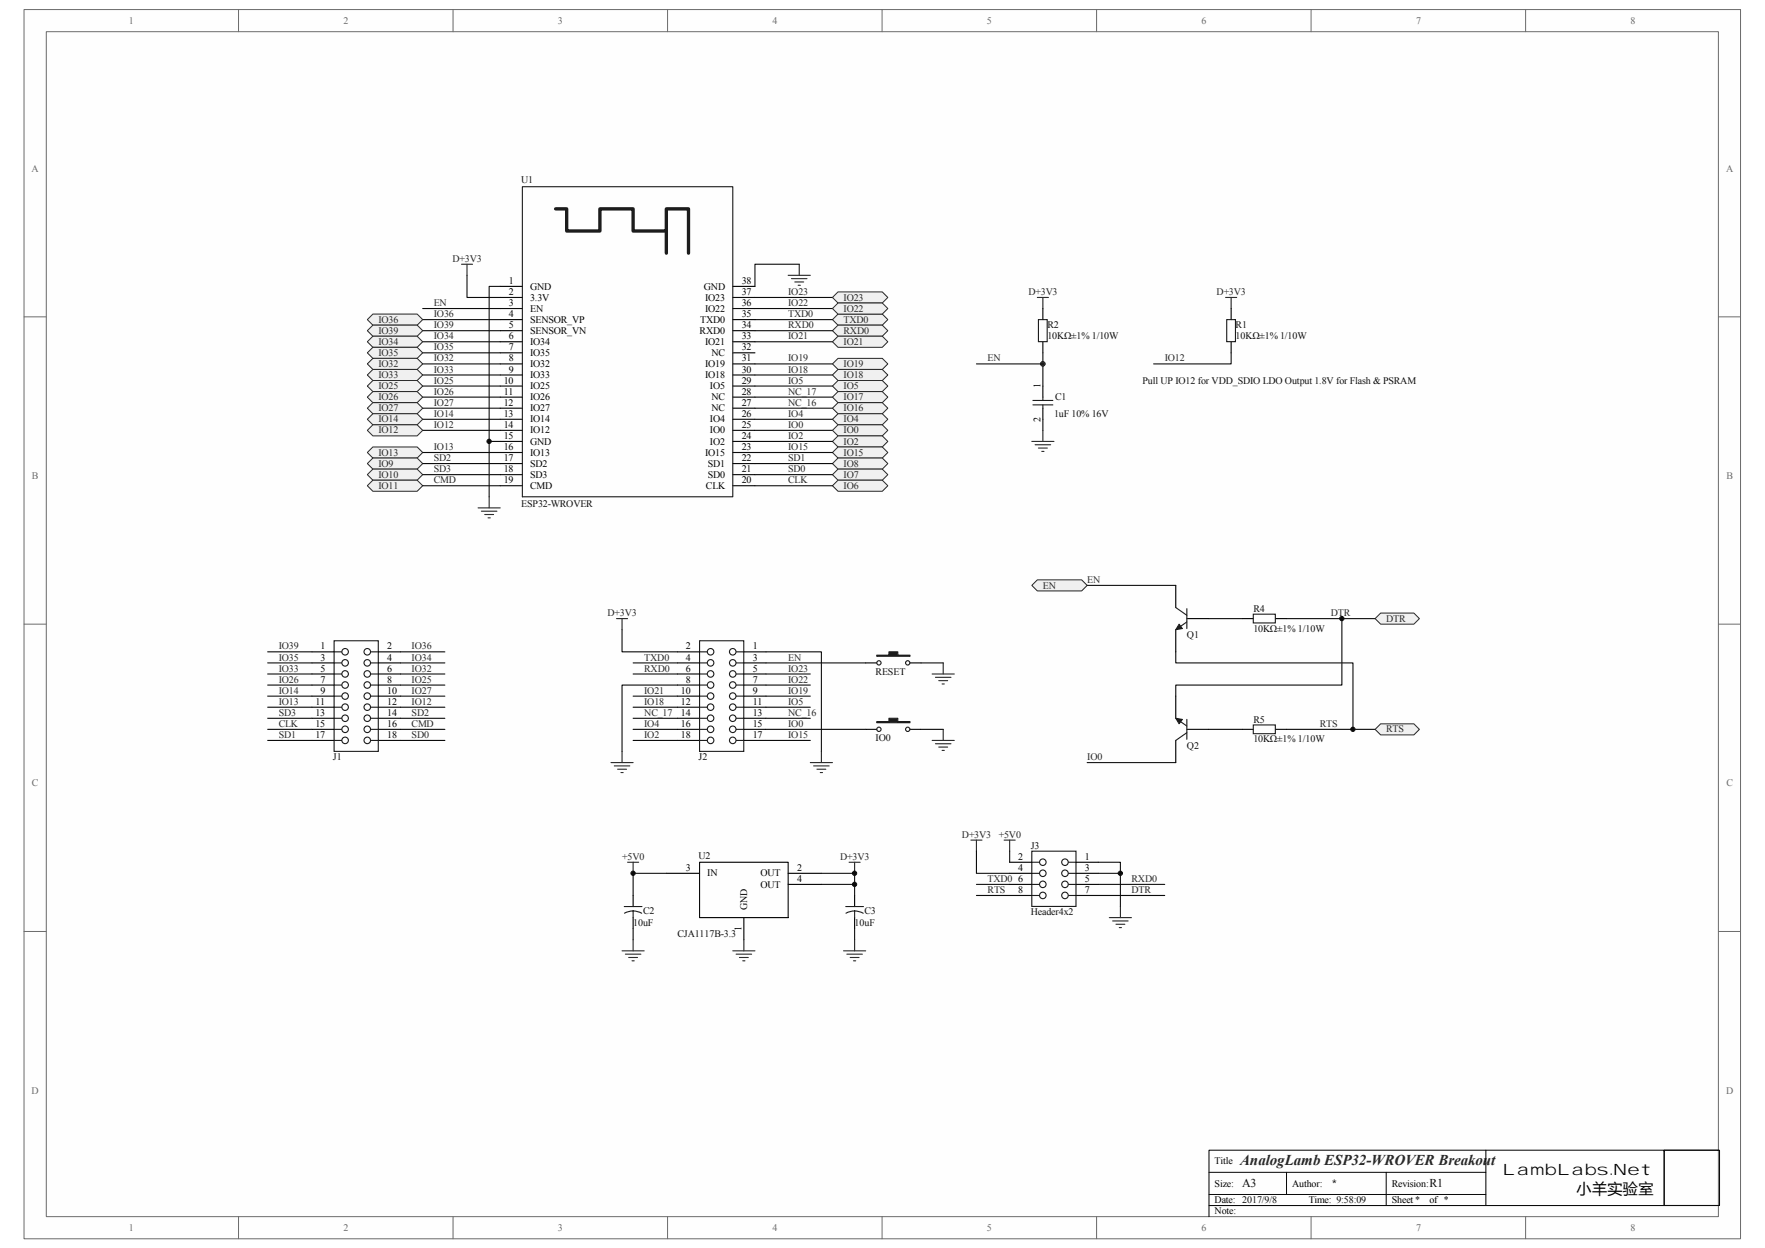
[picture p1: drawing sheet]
<svg xmlns="http://www.w3.org/2000/svg" width="297mm" height="210mm" viewBox="0 0 297 210" stroke-linecap="round" stroke-linejoin="round" font-family="sans-serif">
<path d="M4.1 1.6h288.8v206.8h-288.8z" fill="#fefefe"/>
<path d="M4 1.6h288.9v206.8h-288.9z" fill="none" stroke="#6a6a6a" stroke-width=".17"/>
<path d="M7.8 5.4h281.4v199.3h-281.4z" fill="#fefefe"/>
<g fill="none" stroke="#6a6a6a" stroke-width=".17">
<path d="M7.8 5.3h281.4v199.4h-281.4zM40.1 1.6v3.7M76.2 1.6v3.7M112.3 1.6v3.7M148.4 1.6v3.7M184.5 1.6v3.7M220.6 1.6v3.7M256.7 1.6v3.7M4 53.3h3.8M289.2 53.3h3.7M4 105h3.8M289.2 105h3.7"/>
<path d="M4 156.7h3.8M289.2 156.7h3.7M40.1 204.7v3.7M76.2 204.7v3.7M112.3 204.7v3.7M148.4 204.7v3.7M184.5 204.7v3.7M220.6 204.7v3.7M256.7 204.7v3.7"/>
</g>
<circle cx="175.5" cy="61.2" r=".36" fill="#0e0e0e" stroke="#0e0e0e" stroke-width=".17"/>
<path d="M203.4 197.3h46.6M216.5 197.3v3.7M233.3 197.3v5.6M250 193.5v9.4M280 193.7v-.2h-76.6v11.2M280 193.5h9.3v9.3h-9.3zM289.2 193.5h-9.2v9.4M203.4 202.9h85.8M203.4 201h46.6" fill="none" stroke="#000" stroke-width=".17"/>
<path d="M132.6 46.3h3.8M133.2 46.9h2.6M133.7 47.4h1.5M134.3 48h.4M134.5 44.5v1.8M80.4 85.5h3.8M81 86h2.6M81.6 86.6h1.5M82.1 87.1h.4M82.3 83.6v1.9" fill="none" stroke="#262626" stroke-width=".19"/>
<g fill="#f0f0f0" stroke="#262626" stroke-width=".17">
<path d="M140.1 53.8l.9-1h7.5l.9 1-.9 .9h-7.5z" fill-rule="evenodd"/>
<path d="M140.1 55.6l.9-.9h7.5l.9 .9-.9 1h-7.5z" fill-rule="evenodd"/>
</g>
<g fill="none" stroke="#0e0e0e" stroke-width=".19">
<path d="M71.1 57.5h13.1M71.1 59.4h13.1M71.1 55.6h13.1M71.1 53.8h13.1M71.1 51.9h13.1M78.6 46.3v3.8h5.6M84.2 48.2h-1.9v35.4M127 57.5h13.1M127 55.6h13.1M127 53.8h13.1M127 51.9h13.1M127 50.1h13.1"/>
<path d="M71.1 72.4h13.1M71.1 70.6h13.1M71.1 68.7h13.1M71.1 66.8h13.1M71.1 65h13.1M71.1 63.1h13.1M71.1 61.2h13.1M127 72.4h13.1M127 70.6h13.1M127 68.7h13.1M127 66.8h13.1M127 65h13.1"/>
<path d="M127 63.1h13.1M127 61.2h13.1"/>
</g>
<path d="M77.7 44.5h1.8M78.6 44.5v1.8" fill="none" stroke="#262626" stroke-width=".19"/>
<g fill="#f0f0f0" stroke="#262626" stroke-width=".17">
<path d="M140.1 50.1l.9-1h7.5l.9 1-.9 .9h-7.5z" fill-rule="evenodd"/>
<path d="M140.1 51.9l.9-.9h7.5l.9 .9-.9 .9h-7.5z" fill-rule="evenodd"/>
<path d="M141 56.6h7.5l.9 .9-.9 .9h-7.5l-.9-.9z" fill-rule="evenodd"/>
<path d="M140.1 61.2l.9-.9h7.5l.9 .9-.9 1h-7.5z" fill-rule="evenodd"/>
<path d="M141 62.2h7.5l.9 .9-.9 .9h-7.5l-.9-.9z" fill-rule="evenodd"/>
<path d="M140.1 65l.9-1h7.5l.9 1-.9 .9h-7.5z" fill-rule="evenodd"/>
<path d="M140.1 66.8l.9-.9h7.5l.9 .9-.9 1h-7.5z" fill-rule="evenodd"/>
<path d="M140.1 68.7l.9-.9h7.5l.9 .9-.9 .9h-7.5z" fill-rule="evenodd"/>
<path d="M140.1 70.6l.9-1h7.5l.9 1-.9 .9h-7.5z" fill-rule="evenodd"/>
<path d="M140.1 72.4l.9-.9h7.5l.9 .9-.9 .9h-7.5z" fill-rule="evenodd"/>
<path d="M140.1 74.3l.9-1h7.5l.9 1-.9 .9h-7.5z" fill-rule="evenodd"/>
<path d="M140.1 76.1l.9-.9h7.5l.9 .9-.9 1h-7.5z" fill-rule="evenodd"/>
<path d="M140.1 78l.9-.9h7.5l.9 .9-.9 .9h-7.5z" fill-rule="evenodd"/>
<path d="M140.1 79.9l.9-1h7.5l.9 1-.9 .9h-7.5z" fill-rule="evenodd"/>
<path d="M141 80.8h7.5l.9 .9-.9 1h-7.5l-.9-1z" fill-rule="evenodd"/>
<path d="M62.7 52.8h7.5l.9 1-.9 .9h-7.5l-.9-.9z" fill-rule="evenodd"/>
<path d="M61.8 55.6l.9-.9h7.5l.9 .9-.9 1h-7.5z" fill-rule="evenodd"/>
<path d="M62.7 56.6h7.5l.9 .9-.9 .9h-7.5l-.9-.9z" fill-rule="evenodd"/>
<path d="M61.8 59.4l.9-1h7.5l.9 1-.9 .9h-7.5z" fill-rule="evenodd"/>
<path d="M61.8 61.2l.9-.9h7.5l.9 .9-.9 1h-7.5z" fill-rule="evenodd"/>
<path d="M62.7 62.2h7.5l.9 .9-.9 .9h-7.5l-.9-.9z" fill-rule="evenodd"/>
<path d="M61.8 65l.9-1h7.5l.9 1-.9 .9h-7.5z" fill-rule="evenodd"/>
<path d="M61.8 66.8l.9-.9h7.5l.9 .9-.9 1h-7.5z" fill-rule="evenodd"/>
<path d="M61.8 68.7l.9-.9h7.5l.9 .9-.9 .9h-7.5z" fill-rule="evenodd"/>
<path d="M61.8 70.6l.9-1h7.5l.9 1-.9 .9h-7.5z" fill-rule="evenodd"/>
<path d="M62.7 71.5h7.5l.9 .9-.9 .9h-7.5l-.9-.9z" fill-rule="evenodd"/>
<path d="M61.8 76.1l.9-.9h7.5l.9 .9-.9 1h-7.5z" fill-rule="evenodd"/>
<path d="M61.8 78l.9-.9h7.5l.9 .9-.9 .9h-7.5z" fill-rule="evenodd"/>
<path d="M61.8 79.9l.9-1h7.5l.9 1-.9 .9h-7.5z" fill-rule="evenodd"/>
<path d="M62.7 80.8h7.5l.9 .9-.9 1h-7.5l-.9-1z" fill-rule="evenodd"/>
</g>
<path d="M56.2 107.8h7.5v18.6h-7.5zM62.4 111.5h1.3" fill="none" stroke="#1c1c1c" stroke-width=".19"/>
<circle cx="61.8" cy="111.5" r=".55" fill="#fefefe" stroke="#1c1c1c" stroke-width=".19"/>
<path d="M56.2 113.4h1.3" fill="none" stroke="#1c1c1c" stroke-width=".19"/>
<circle cx="58.1" cy="113.4" r=".55" fill="#fefefe" stroke="#1c1c1c" stroke-width=".19"/>
<path d="M62.4 113.4h1.3" fill="none" stroke="#1c1c1c" stroke-width=".19"/>
<circle cx="61.8" cy="113.4" r=".55" fill="#fefefe" stroke="#1c1c1c" stroke-width=".19"/>
<path d="M56.2 111.5h1.3" fill="none" stroke="#1c1c1c" stroke-width=".19"/>
<circle cx="58.1" cy="111.5" r=".55" fill="#fefefe" stroke="#1c1c1c" stroke-width=".19"/>
<path d="M62.4 109.7h1.3" fill="none" stroke="#1c1c1c" stroke-width=".19"/>
<circle cx="61.8" cy="109.7" r=".55" fill="#fefefe" stroke="#1c1c1c" stroke-width=".19"/>
<path d="M56.2 109.7h1.3" fill="none" stroke="#1c1c1c" stroke-width=".19"/>
<circle cx="58.1" cy="109.7" r=".55" fill="#fefefe" stroke="#1c1c1c" stroke-width=".19"/>
<path d="M52.5 109.7h3.7M52.5 111.5h3.7M52.5 113.4h3.7M63.7 109.7h3.7M63.7 111.5h3.7M63.7 113.4h3.7" fill="none" stroke="#000" stroke-width=".19"/>
<path d="M62.4 115.3h1.3" fill="none" stroke="#1c1c1c" stroke-width=".19"/>
<circle cx="61.8" cy="115.3" r=".55" fill="#fefefe" stroke="#1c1c1c" stroke-width=".19"/>
<path d="M56.2 117.1h1.3" fill="none" stroke="#1c1c1c" stroke-width=".19"/>
<circle cx="58.1" cy="117.1" r=".55" fill="#fefefe" stroke="#1c1c1c" stroke-width=".19"/>
<path d="M62.4 117.1h1.3" fill="none" stroke="#1c1c1c" stroke-width=".19"/>
<circle cx="61.8" cy="117.1" r=".55" fill="#fefefe" stroke="#1c1c1c" stroke-width=".19"/>
<path d="M56.2 115.3h1.3" fill="none" stroke="#1c1c1c" stroke-width=".19"/>
<circle cx="58.1" cy="115.3" r=".55" fill="#fefefe" stroke="#1c1c1c" stroke-width=".19"/>
<path d="M52.5 115.3h3.7M52.5 117.1h3.7M52.5 119h3.7M63.7 115.3h3.7M63.7 117.1h3.7M63.7 119h3.7M52.5 120.9h3.7M63.7 120.9h3.7" fill="none" stroke="#000" stroke-width=".19"/>
<path d="M62.4 120.9h1.3" fill="none" stroke="#1c1c1c" stroke-width=".19"/>
<circle cx="61.8" cy="120.9" r=".55" fill="#fefefe" stroke="#1c1c1c" stroke-width=".19"/>
<path d="M56.2 120.9h1.3" fill="none" stroke="#1c1c1c" stroke-width=".19"/>
<circle cx="58.1" cy="120.9" r=".55" fill="#fefefe" stroke="#1c1c1c" stroke-width=".19"/>
<path d="M62.4 119h1.3" fill="none" stroke="#1c1c1c" stroke-width=".19"/>
<circle cx="61.8" cy="119" r=".55" fill="#fefefe" stroke="#1c1c1c" stroke-width=".19"/>
<path d="M56.2 119h1.3" fill="none" stroke="#1c1c1c" stroke-width=".19"/>
<circle cx="58.1" cy="119" r=".55" fill="#fefefe" stroke="#1c1c1c" stroke-width=".19"/>
<path d="M52.5 122.7h3.7M63.7 122.7h3.7" fill="none" stroke="#000" stroke-width=".19"/>
<path d="M62.4 122.7h1.3" fill="none" stroke="#1c1c1c" stroke-width=".19"/>
<circle cx="61.8" cy="122.7" r=".55" fill="#fefefe" stroke="#1c1c1c" stroke-width=".19"/>
<path d="M56.2 122.7h1.3" fill="none" stroke="#1c1c1c" stroke-width=".19"/>
<circle cx="58.1" cy="122.7" r=".55" fill="#fefefe" stroke="#1c1c1c" stroke-width=".19"/>
<path d="M52.5 124.6h3.7M63.7 124.6h3.7" fill="none" stroke="#000" stroke-width=".19"/>
<path d="M62.4 124.6h1.3" fill="none" stroke="#1c1c1c" stroke-width=".19"/>
<circle cx="61.8" cy="124.6" r=".55" fill="#fefefe" stroke="#1c1c1c" stroke-width=".19"/>
<path d="M56.2 124.6h1.3" fill="none" stroke="#1c1c1c" stroke-width=".19"/>
<circle cx="58.1" cy="124.6" r=".55" fill="#fefefe" stroke="#1c1c1c" stroke-width=".19"/>
<path d="M145.7 111.5h1.8M153.1 111.5h1.9M145.7 122.7h1.8M153.1 122.7h1.9" fill="none" stroke="#000" stroke-width=".19"/>
<g fill="#1c1c1c" stroke="#1c1c1c" stroke-width=".19">
<path d="M147.5 110.2h2.1v-.5h1.5v.5h2v.2h-5.6z" fill-rule="evenodd"/>
<path d="M147.5 121.4h2.1v-.5h1.5v.5h2v.2h-5.6z" fill-rule="evenodd"/>
</g>
<g fill="none" stroke="#1c1c1c" stroke-width=".19">
<path d="M117.7 107.8h7.5v18.6h-7.5zM117.7 111.5h1.3"/>
<circle cx="147.9" cy="111.5" r=".36"/>
<circle cx="152.7" cy="111.5" r=".36"/>
<circle cx="147.9" cy="122.7" r=".36"/>
<circle cx="152.7" cy="122.7" r=".36"/>
</g>
<g fill="none" stroke="#0e0e0e" stroke-width=".19">
<path d="M45 109.7h7.5M45 111.5h7.5M45 113.4h7.5M45 115.3h7.5M45 117.1h7.5M45 119h7.5M67.4 109.7h7.5M67.4 111.5h7.5M67.4 113.4h7.5M67.4 115.3h7.5M67.4 117.1h7.5M67.4 119h7.5"/>
<path d="M45 120.9h7.5M45 122.7h7.5M45 124.6h7.5M67.4 120.9h7.5M67.4 122.7h7.5M67.4 124.6h7.5"/>
</g>
<circle cx="119.6" cy="111.5" r=".55" fill="#fefefe" stroke="#1c1c1c" stroke-width=".19"/>
<path d="M123.9 113.4h1.3" fill="none" stroke="#1c1c1c" stroke-width=".19"/>
<circle cx="123.3" cy="113.4" r=".55" fill="#fefefe" stroke="#1c1c1c" stroke-width=".19"/>
<path d="M117.7 113.4h1.3" fill="none" stroke="#1c1c1c" stroke-width=".19"/>
<circle cx="119.6" cy="113.4" r=".55" fill="#fefefe" stroke="#1c1c1c" stroke-width=".19"/>
<path d="M123.9 111.5h1.3" fill="none" stroke="#1c1c1c" stroke-width=".19"/>
<circle cx="123.3" cy="111.5" r=".55" fill="#fefefe" stroke="#1c1c1c" stroke-width=".19"/>
<path d="M117.7 109.7h1.3" fill="none" stroke="#1c1c1c" stroke-width=".19"/>
<circle cx="119.6" cy="109.7" r=".55" fill="#fefefe" stroke="#1c1c1c" stroke-width=".19"/>
<path d="M123.9 109.7h1.3" fill="none" stroke="#1c1c1c" stroke-width=".19"/>
<circle cx="123.3" cy="109.7" r=".55" fill="#fefefe" stroke="#1c1c1c" stroke-width=".19"/>
<path d="M114 109.7h3.7M114 111.5h3.7M114 113.4h3.7M125.2 109.7h3.7M125.2 111.5h3.7M125.2 113.4h3.7" fill="none" stroke="#000" stroke-width=".19"/>
<path d="M117.7 115.3h1.3" fill="none" stroke="#1c1c1c" stroke-width=".19"/>
<circle cx="119.6" cy="115.3" r=".55" fill="#fefefe" stroke="#1c1c1c" stroke-width=".19"/>
<path d="M123.9 117.1h1.3" fill="none" stroke="#1c1c1c" stroke-width=".19"/>
<circle cx="123.3" cy="117.1" r=".55" fill="#fefefe" stroke="#1c1c1c" stroke-width=".19"/>
<path d="M117.7 117.1h1.3" fill="none" stroke="#1c1c1c" stroke-width=".19"/>
<circle cx="119.6" cy="117.1" r=".55" fill="#fefefe" stroke="#1c1c1c" stroke-width=".19"/>
<path d="M123.9 115.3h1.3" fill="none" stroke="#1c1c1c" stroke-width=".19"/>
<circle cx="123.3" cy="115.3" r=".55" fill="#fefefe" stroke="#1c1c1c" stroke-width=".19"/>
<path d="M114 115.3h3.7M114 117.1h3.7M114 119h3.7M125.2 115.3h3.7M125.2 117.1h3.7M125.2 119h3.7M114 120.9h3.7M125.2 120.9h3.7" fill="none" stroke="#000" stroke-width=".19"/>
<path d="M117.7 120.9h1.3" fill="none" stroke="#1c1c1c" stroke-width=".19"/>
<circle cx="119.6" cy="120.9" r=".55" fill="#fefefe" stroke="#1c1c1c" stroke-width=".19"/>
<path d="M123.9 120.9h1.3" fill="none" stroke="#1c1c1c" stroke-width=".19"/>
<circle cx="123.3" cy="120.9" r=".55" fill="#fefefe" stroke="#1c1c1c" stroke-width=".19"/>
<path d="M117.7 119h1.3" fill="none" stroke="#1c1c1c" stroke-width=".19"/>
<circle cx="119.6" cy="119" r=".55" fill="#fefefe" stroke="#1c1c1c" stroke-width=".19"/>
<path d="M123.9 119h1.3" fill="none" stroke="#1c1c1c" stroke-width=".19"/>
<circle cx="123.3" cy="119" r=".55" fill="#fefefe" stroke="#1c1c1c" stroke-width=".19"/>
<path d="M114 122.7h3.7M125.2 122.7h3.7" fill="none" stroke="#000" stroke-width=".19"/>
<path d="M117.7 122.7h1.3" fill="none" stroke="#1c1c1c" stroke-width=".19"/>
<circle cx="119.6" cy="122.7" r=".55" fill="#fefefe" stroke="#1c1c1c" stroke-width=".19"/>
<path d="M123.9 122.7h1.3" fill="none" stroke="#1c1c1c" stroke-width=".19"/>
<circle cx="123.3" cy="122.7" r=".55" fill="#fefefe" stroke="#1c1c1c" stroke-width=".19"/>
<path d="M114 124.6h3.7M125.2 124.6h3.7" fill="none" stroke="#000" stroke-width=".19"/>
<path d="M117.7 124.6h1.3" fill="none" stroke="#1c1c1c" stroke-width=".19"/>
<circle cx="119.6" cy="124.6" r=".55" fill="#fefefe" stroke="#1c1c1c" stroke-width=".19"/>
<path d="M123.9 124.6h1.3" fill="none" stroke="#1c1c1c" stroke-width=".19"/>
<circle cx="123.3" cy="124.6" r=".55" fill="#fefefe" stroke="#1c1c1c" stroke-width=".19"/>
<g fill="none" stroke="#0e0e0e" stroke-width=".19">
<path d="M134.5 44.5h-7.5v3.7M175.5 59.4v5.6M71.1 76.1h13.1M71.1 78h13.1M71.1 79.9h13.1M82.3 74.3h1.9M127 74.3h13.1M127 76.1h13.1M127 78h13.1M127 79.9h13.1M164.3 61.2h11.2M175.5 70.6v1.8"/>
<path d="M71.1 81.7h13.1M127 81.7h13.1M182.9 98.5h14.9M104.7 106v3.7h9.3M106.5 111.5h7.5M106.5 113.4h7.5M106.5 117.1h7.5M106.5 119h7.5M114 115.3h-9.3v11.2M128.9 109.7h9.3v16.8M128.9 111.5h16.8M128.9 113.4h7.5"/>
<path d="M128.9 117.1h7.5M128.9 119h7.5M128.9 115.3h7.5M155 111.5h3.7M197.8 109.7v1.8h29.9v11.2M203.4 104.1h5.6M216.5 104.1h14.9M225.8 104.1v11.2h-28v1.8M106.5 120.9h7.5M106.5 124.6h7.5M106.5 122.7h7.5M128.9 120.9h7.5"/>
<path d="M128.9 124.6h7.5M128.9 122.7h16.8M155 122.7h3.7M182.9 128.3h14.9M203.4 122.7h5.6M216.5 122.7h14.9"/>
</g>
<g fill="none" stroke="#262626" stroke-width=".19">
<path d="M174.6 50.1h1.8M175.5 50.1v1.8M173.6 74.3h3.8M174.2 74.8h2.6M174.7 75.4h1.5M175.3 76h.4M175.5 72.4v1.9M103.7 104.1h1.9M104.7 104.1v1.9M156.9 113.4h3.7M157.4 114h2.6M158 114.5h1.5"/>
<path d="M158.5 115.1h.4M158.7 111.5v1.9M102.8 128.3h3.7M103.4 128.9h2.6M103.9 129.4h1.5M104.5 130h.4M104.7 126.5v1.8M136.4 128.3h3.7M136.9 128.9h2.6M137.5 129.4h1.5M138 130h.4M138.2 126.5v1.8"/>
<path d="M156.9 124.6h3.7M157.4 125.2h2.6M158 125.7h1.5M158.5 126.3h.4M158.7 122.7v1.9"/>
</g>
<g fill="none" stroke="#000" stroke-width=".19">
<path d="M84.2 48.2h3.7M84.2 50.1h3.7M84.2 51.9h3.7M84.2 53.8h3.7M84.2 55.6h3.7M84.2 57.5h3.7M84.2 59.4h3.7M123.3 48.2h3.7M123.3 50.1h3.7M123.3 51.9h3.7M123.3 53.8h3.7M123.3 55.6h3.7"/>
<path d="M123.3 57.5h3.7M123.3 59.4h3.7M175.5 51.9v1.9M175.5 57.5v1.9M84.2 61.2h3.7M84.2 63.1h3.7M84.2 65h3.7M84.2 66.8h3.7M84.2 68.7h3.7M84.2 70.6h3.7M84.2 72.4h3.7M84.2 74.3h3.7"/>
<path d="M84.2 76.1h3.7M84.2 78h3.7M84.2 79.9h3.7M123.3 61.2h3.7M123.3 63.1h3.7M123.3 65h3.7M123.3 66.8h3.7M123.3 68.7h3.7M123.3 70.6h3.7M123.3 72.4h3.7M123.3 74.3h3.7M123.3 76.1h3.7"/>
<path d="M123.3 78h3.7M123.3 79.9h3.7M175.5 65v1.8M175.5 68.7v1.9M84.2 81.7h3.7M123.3 81.7h3.7M197.8 98.5v3.7M197.8 106v3.7M197.8 117.1v3.8M199.7 104.1h3.7M197.8 124.6v3.7M199.7 122.7h3.7"/>
</g>
<path d="M93.5 35.1h1.9v3.8h5.5v-3.8h5.6v3.8h5.6v-3.8h3.8v7.5M112.1 38.9v3.7" fill="none" stroke="#151515" stroke-width=".56"/>
<path d="M87.9 31.4h35.4v52.2h-35.4zM174.7 53.8h1.5v3.7h-1.5zM173.8 68.1h3.4M173.8 67.4h3.4M175.5 66.8v.6M175.5 68.1v.6M197.8 102.2l1.9 1.3M199.7 102.4v3.4M199.7 104.7l-1.9 1.3M197.8 120.9l1.9 1.3M199.7 123.3l-1.9 1.3M199.7 121.1v3.3" fill="none" stroke="#1c1c1c" stroke-width=".19"/>
<circle cx="175.5" cy="61.2" r=".36" fill="#262626" stroke="#262626" stroke-width=".17"/>
<g fill="#1c1c1c" stroke="#1c1c1c" stroke-width=".17">
<path d="M197.8 120.9l1.2 .2-.6 .7z"/>
<path d="M198.4 105l.6 .8-1.2 .2z"/>
</g>
<g fill="#f0f0f0" stroke="#262626" stroke-width=".17">
<path d="M231.4 104.1l.9-.9h5.6l.9 .9-.9 .9h-5.6z" fill-rule="evenodd"/>
<path d="M231.4 122.7l.9-.9h5.6l.9 .9-.9 1h-5.6z" fill-rule="evenodd"/>
</g>
<path d="M209 104.1h1.9M214.6 104.1h1.9M209 122.7h1.9M214.6 122.7h1.9" fill="none" stroke="#000" stroke-width=".19"/>
<path d="M210.9 103.4h3.7v1.4h-3.7zM210.9 122h3.7v1.5h-3.7z" fill="none" stroke="#1c1c1c" stroke-width=".19"/>
<path d="M173.6 98.5l1-.9h7.4l.9 .9-.9 .9h-7.4z" fill-rule="evenodd" fill="#f0f0f0" stroke="#262626" stroke-width=".17"/>
<g fill="none" stroke="#262626" stroke-width=".19">
<path d="M206.2 50.1h1.9M207.2 50.1v1.8M104.7 160h3.7M105.6 145.1h1.9M106.5 145.1v1.9M106.5 158.1v1.9M123.3 160h3.7M125.2 158.1v1.9M141.9 160h3.8M142.9 145.1h1.8M143.8 145.1v1.9M143.8 158.1v1.9"/>
<path d="M163.4 141.4h1.8M164.3 141.4v1.8M186.7 154.4h3.7M187.2 155h2.6M187.8 155.5h1.5M188.3 156.1h.4M188.5 152.5v1.9M105.2 160.6h2.6M105.8 161.1h1.5M106.4 161.7h.3M123.9 160.6h2.6M124.4 161.1h1.5"/>
<path d="M125 161.7h.4M142.5 160.6h2.6M143.1 161.1h1.5M143.6 161.7h.4"/>
</g>
<path d="M207.2 51.9v1.9M207.2 57.5v1.9M106.5 150.7v1.8M106.5 154.4v1.9M112.1 147h5.6M117.7 145.1h14.9v9.3h-14.9zM125.2 154.4v3.7M132.6 147h5.6M132.6 148.8h5.6M143.8 150.7v1.8M143.8 154.4v1.9" fill="none" stroke="#000" stroke-width=".19"/>
<path d="M206.4 53.8h1.5v3.7h-1.5zM105 152.5h3M106.5 153.3l-.7 .1-.7 .3M106.5 153.3l.8 .1 .7 .3M106.5 153.3v1.1M142.3 152.5h3M143.8 153.3v1.1M143.8 153.3l-.7 .1-.7 .3M143.8 153.3l.8 .1 .7 .3M173.6 143.2h7.5v9.3h-7.5zM173.6 147h1.3" fill="none" stroke="#1c1c1c" stroke-width=".19"/>
<path d="M207.2 59.4v1.8h-13.1M106.5 156.3v1.8M112.1 147h-5.6v3.7M138.2 147h5.6v3.7M138.2 148.8h5.6M143.8 156.3v1.8M164.3 148.8h5.6" fill="none" stroke="#0e0e0e" stroke-width=".19"/>
<circle cx="175.5" cy="146.9" r=".55" fill="#fefefe" stroke="#1c1c1c" stroke-width=".19"/>
<path d="M179.8 148.8h1.3" fill="none" stroke="#1c1c1c" stroke-width=".19"/>
<circle cx="179.2" cy="148.8" r=".55" fill="#fefefe" stroke="#1c1c1c" stroke-width=".19"/>
<path d="M173.6 148.8h1.3" fill="none" stroke="#1c1c1c" stroke-width=".19"/>
<circle cx="175.5" cy="148.8" r=".55" fill="#fefefe" stroke="#1c1c1c" stroke-width=".19"/>
<path d="M179.8 147h1.3" fill="none" stroke="#1c1c1c" stroke-width=".19"/>
<circle cx="179.2" cy="146.9" r=".55" fill="#fefefe" stroke="#1c1c1c" stroke-width=".19"/>
<path d="M173.6 145.1h1.3" fill="none" stroke="#1c1c1c" stroke-width=".19"/>
<circle cx="175.5" cy="145.1" r=".55" fill="#fefefe" stroke="#1c1c1c" stroke-width=".19"/>
<path d="M179.8 145.1h1.3" fill="none" stroke="#1c1c1c" stroke-width=".19"/>
<circle cx="179.2" cy="145.1" r=".55" fill="#fefefe" stroke="#1c1c1c" stroke-width=".19"/>
<path d="M169.9 145.1h3.7M169.9 147h3.7M169.9 148.8h3.7M181.1 145.1h3.7M181.1 147h3.7M181.1 148.8h3.7" fill="none" stroke="#000" stroke-width=".19"/>
<path d="M173.6 150.7h1.3" fill="none" stroke="#1c1c1c" stroke-width=".19"/>
<circle cx="175.5" cy="150.7" r=".55" fill="#fefefe" stroke="#1c1c1c" stroke-width=".19"/>
<path d="M179.8 150.7h1.3" fill="none" stroke="#1c1c1c" stroke-width=".19"/>
<circle cx="179.2" cy="150.7" r=".55" fill="#fefefe" stroke="#1c1c1c" stroke-width=".19"/>
<path d="M169.9 150.7h3.7M181.1 150.7h3.7" fill="none" stroke="#000" stroke-width=".19"/>
<path d="M169 141.4h1.8M169.9 141.4v1.8" fill="none" stroke="#262626" stroke-width=".19"/>
<path d="M164.3 143.2v3.8h5.6M164.3 150.7h5.6M169.9 143.2v1.9M184.8 145.1h3.7v7.4M184.8 147h3.7M184.8 150.7h11.2M184.8 148.8h11.2" fill="none" stroke="#0e0e0e" stroke-width=".19"/>
<g fill="#0e0e0e" stroke="#0e0e0e" stroke-width=".17">
<circle cx="82.3" cy="74.3" r=".36"/>
<circle cx="106.5" cy="146.9" r=".36"/>
<circle cx="143.8" cy="148.8" r=".36"/>
<circle cx="143.8" cy="146.9" r=".36"/>
<circle cx="188.5" cy="146.9" r=".36"/>
<circle cx="225.8" cy="104.1" r=".36"/>
<circle cx="227.7" cy="122.7" r=".36"/>
</g>
<text font-size="2.6" x="252.8" y="197.7">LambLabs.Net</text>
<text font-size="2.5" fill="#262626" x="208.7" y="196">AnalogLamb ESP32-WROVER Breakout</text>
<text font-size="2.5" x="265.3" y="200.9">小羊实验室</text>
<g font-size="2" fill="#0e0e0e">
<text x="209" y="199.8">A3</text>
<text x="240.5" y="199.8">R1</text>
</g>
<g font-size="1.7" fill="#696969">
<text x="21.7" y="4">1</text>
<text x="57.8" y="4">2</text>
<text x="93.9" y="4">3</text>
<text x="130" y="4">4</text>
<text x="166.1" y="4">5</text>
<text x="202.2" y="4">6</text>
<text x="238.3" y="4">7</text>
<text x="274.4" y="4">8</text>
<text x="5.3" y="28.9">A</text>
<text x="290.4" y="28.9">A</text>
<text x="5.4" y="80.6">B</text>
<text x="290.5" y="80.6">B</text>
<text x="5.4" y="132.3">C</text>
<text x="290.5" y="132.3">C</text>
<text x="5.3" y="184">D</text>
<text x="290.4" y="184">D</text>
<text x="21.7" y="207.1">1</text>
<text x="57.8" y="207.1">2</text>
<text x="93.9" y="207.1">3</text>
<text x="130" y="207.1">4</text>
<text x="166.1" y="207.1">5</text>
<text x="202.2" y="207.1">6</text>
<text x="238.3" y="207.1">7</text>
<text x="274.4" y="207.1">8</text>
</g>
<g font-size="1.7" fill="#0e0e0e">
<text x="87.7" y="30.8">U1</text>
<text x="176.2" y="57.1">10KΩ±1% 1/10W</text>
<text x="176.2" y="55.2">R2</text>
<text x="207.9" y="57.1">10KΩ±1% 1/10W</text>
<text x="207.9" y="55.2">R1</text>
<text x="192.3" y="64.6">Pull UP IO12 for VDD_SDIO LDO Output 1.8V for Flash &amp; PSRAM</text>
<text x="177.4" y="70.1">1uF 10% 16V</text>
<text x="177.6" y="67.3">C1</text>
<text x="87.7" y="85.2">ESP32-WROVER</text>
<text x="199.7" y="107.4">Q1</text>
<text x="210.9" y="106.3">10KΩ±1% 1/10W</text>
<text x="210.9" y="103">R4</text>
<text x="147.3" y="113.6">RESET</text>
<text x="147.3" y="124.8">IO0</text>
<text x="210.9" y="124.9">10KΩ±1% 1/10W</text>
<text x="210.9" y="121.6">R5</text>
<text x="56" y="127.9">J1</text>
<text x="117.5" y="127.9">J2</text>
<text x="199.7" y="126">Q2</text>
<text x="173.4" y="142.8">J3</text>
<text x="117.5" y="144.5">U2</text>
<text x="106.5" y="155.9">10uF</text>
<text x="108.2" y="153.8">C2</text>
<text x="143.8" y="155.9">10uF</text>
<text x="145.5" y="153.8">C3</text>
<text x="173.4" y="154">Header4x2</text>
<text x="114" y="157.7">CJA1117B-3.3</text>
<text x="224.1" y="199.8">*</text>
</g>
<g font-size="1.7" fill="#262626">
<text x="76.1" y="44.1">D+3V3</text>
<text x="73" y="51.5">EN</text>
<text x="73" y="53.4">IO36</text>
<text x="132.6" y="53.4">TXD0</text>
<text x="132.6" y="51.5">IO22</text>
<text x="132.6" y="49.7">IO23</text>
<text x="141.9" y="50.6">IO23</text>
<text x="141.9" y="52.4">IO22</text>
<text x="173" y="49.7">D+3V3</text>
<text x="204.7" y="49.7">D+3V3</text>
<text x="63.7" y="54.3">IO36</text>
<text x="63.7" y="56.2">IO39</text>
<text x="63.7" y="58">IO34</text>
<text x="63.7" y="59.9">IO35</text>
<text x="73" y="57.1">IO34</text>
<text x="73" y="59">IO35</text>
<text x="73" y="55.2">IO39</text>
<text x="132.6" y="55.2">RXD0</text>
<text x="132.6" y="57.1">IO21</text>
<text x="141.9" y="54.3">TXD0</text>
<text x="141.9" y="56.2">RXD0</text>
<text x="141.9" y="58">IO21</text>
<text x="63.7" y="61.8">IO32</text>
<text x="63.7" y="63.6">IO33</text>
<text x="63.7" y="65.5">IO25</text>
<text x="73" y="60.8">IO32</text>
<text x="73" y="62.7">IO33</text>
<text x="73" y="64.6">IO25</text>
<text x="132.6" y="64.6">IO5</text>
<text x="132.6" y="62.7">IO18</text>
<text x="132.6" y="60.8">IO19</text>
<text x="141.9" y="61.8">IO19</text>
<text x="141.9" y="63.6">IO18</text>
<text x="141.9" y="65.5">IO5</text>
<text x="166.2" y="60.8">EN</text>
<text x="196" y="60.8">IO12</text>
<text x="63.7" y="67.3">IO26</text>
<text x="63.7" y="69.2">IO27</text>
<text x="63.7" y="71.1">IO14</text>
<text x="73" y="66.4">IO26</text>
<text x="73" y="68.3">IO27</text>
<text x="73" y="70.1">IO14</text>
<text x="132.6" y="68.3">NC_16</text>
<text x="132.6" y="66.4">NC_17</text>
<text x="132.6" y="70.1">IO4</text>
<text x="141.9" y="67.3">IO17</text>
<text x="141.9" y="69.2">IO16</text>
<text x="141.9" y="71.1">IO4</text>
<text x="63.7" y="72.9">IO12</text>
<text x="63.7" y="76.7">IO13</text>
<text x="73" y="72">IO12</text>
<text x="73" y="77.6">SD2</text>
<text x="73" y="75.7">IO13</text>
<text x="132.6" y="72">IO0</text>
<text x="132.6" y="73.9">IO2</text>
<text x="132.6" y="77.6">SD1</text>
<text x="132.6" y="75.7">IO15</text>
<text x="141.9" y="72.9">IO0</text>
<text x="141.9" y="74.8">IO2</text>
<text x="141.9" y="76.7">IO15</text>
<text x="63.7" y="78.5">IO9</text>
<text x="63.7" y="80.4">IO10</text>
<text x="63.7" y="82.3">IO11</text>
<text x="73" y="79.5">SD3</text>
<text x="73" y="81.3">CMD</text>
<text x="132.6" y="79.5">SD0</text>
<text x="132.6" y="81.3">CLK</text>
<text x="141.9" y="78.5">IO8</text>
<text x="141.9" y="80.4">IO7</text>
<text x="141.9" y="82.3">IO6</text>
<text x="175.5" y="99">EN</text>
<text x="183" y="98.1">EN</text>
<text x="102.2" y="103.7">D+3V3</text>
<text x="224" y="103.7">DTR</text>
<text x="233.3" y="104.6">DTR</text>
<text x="46.9" y="109.3">IO39</text>
<text x="46.9" y="111.1">IO35</text>
<text x="46.9" y="113">IO33</text>
<text x="69.3" y="109.3">IO36</text>
<text x="69.3" y="111.1">IO34</text>
<text x="69.3" y="113">IO32</text>
<text x="108.4" y="113">RXD0</text>
<text x="108.4" y="111.1">TXD0</text>
<text x="132.6" y="113">IO23</text>
<text x="132.6" y="111.1">EN</text>
<text x="46.9" y="114.9">IO26</text>
<text x="46.9" y="116.7">IO14</text>
<text x="46.9" y="118.6">IO13</text>
<text x="69.3" y="114.9">IO25</text>
<text x="69.3" y="116.7">IO27</text>
<text x="69.3" y="118.6">IO12</text>
<text x="108.4" y="118.6">IO18</text>
<text x="108.4" y="116.7">IO21</text>
<text x="132.6" y="118.6">IO5</text>
<text x="132.6" y="116.7">IO19</text>
<text x="132.6" y="114.9">IO22</text>
<text x="46.9" y="120.5">SD3</text>
<text x="46.9" y="122.3">CLK</text>
<text x="46.9" y="124.2">SD1</text>
<text x="69.3" y="120.5">SD2</text>
<text x="69.3" y="122.3">CMD</text>
<text x="69.3" y="124.2">SD0</text>
<text x="108.4" y="124.2">IO2</text>
<text x="108.4" y="122.3">IO4</text>
<text x="108.4" y="120.5">NC_17</text>
<text x="132.6" y="124.2">IO15</text>
<text x="132.6" y="122.3">IO0</text>
<text x="132.6" y="120.5">NC_16</text>
<text x="222.1" y="122.3">RTS</text>
<text x="233.3" y="123.3">RTS</text>
<text x="183" y="127.9">IO0</text>
<text x="161.8" y="141">D+3V3</text>
<text x="168" y="141">+5V0</text>
<text x="104.7" y="144.7">+5V0</text>
<text x="141.4" y="144.7">D+3V3</text>
<text x="166.2" y="148.4">TXD0</text>
<text x="190.4" y="148.4">RXD0</text>
<text x="166.2" y="150.3">RTS</text>
<text x="190.4" y="150.3">DTR</text>
</g>
<g font-size="1.7">
<text x="85.6" y="47.8">1</text>
<text x="124.8" y="47.8">38</text>
<text x="85.6" y="49.7">2</text>
<text x="85.6" y="51.5">3</text>
<text x="85.6" y="53.4">4</text>
<text x="89.2" y="48.7">GND</text>
<text x="89.2" y="50.6">3.3V</text>
<text x="89.2" y="52.4">EN</text>
<text x="118.5" y="48.7">GND</text>
<text x="118.6" y="52.4">IO22</text>
<text x="118.6" y="50.6">IO23</text>
<text x="124.8" y="53.4">35</text>
<text x="124.8" y="51.5">36</text>
<text x="124.8" y="49.7">37</text>
<text x="85.6" y="55.2">5</text>
<text x="85.6" y="57.1">6</text>
<text x="85.6" y="59">7</text>
<text x="89.2" y="54.3">SENSOR_VP</text>
<text x="89.2" y="56.2">SENSOR_VN</text>
<text x="89.2" y="58">IO34</text>
<text x="89.2" y="59.9">IO35</text>
<text x="117.7" y="56.2">RXD0</text>
<text x="117.8" y="54.3">TXD0</text>
<text x="118.6" y="58">IO21</text>
<text x="119.7" y="59.9">NC</text>
<text x="124.8" y="59">32</text>
<text x="124.8" y="57.1">33</text>
<text x="124.8" y="55.2">34</text>
<text x="84.8" y="64.6">10</text>
<text x="85.6" y="60.8">8</text>
<text x="85.6" y="62.7">9</text>
<text x="89.2" y="61.8">IO32</text>
<text x="89.2" y="63.6">IO33</text>
<text x="89.2" y="65.5">IO25</text>
<text x="118.6" y="63.6">IO18</text>
<text x="118.6" y="61.8">IO19</text>
<text x="119.5" y="65.5">IO5</text>
<text x="124.8" y="64.6">29</text>
<text x="124.8" y="62.7">30</text>
<text x="124.8" y="60.8">31</text>
<text x="175.1" y="65.3" transform="rotate(-90 175.1 65.3)">1</text>
<text x="84.8" y="66.4">11</text>
<text x="84.8" y="68.3">12</text>
<text x="84.8" y="70.1">13</text>
<text x="89.2" y="67.3">IO26</text>
<text x="89.2" y="69.2">IO27</text>
<text x="89.2" y="71.1">IO14</text>
<text x="119.5" y="71.1">IO4</text>
<text x="119.7" y="69.2">NC</text>
<text x="119.7" y="67.3">NC</text>
<text x="124.8" y="70.1">26</text>
<text x="124.8" y="68.3">27</text>
<text x="124.8" y="66.4">28</text>
<text x="175.1" y="71" transform="rotate(-90 175.1 71)">2</text>
<text x="84.8" y="72">14</text>
<text x="84.8" y="73.9">15</text>
<text x="84.8" y="75.7">16</text>
<text x="84.8" y="77.6">17</text>
<text x="89.2" y="72.9">IO12</text>
<text x="89.2" y="74.8">GND</text>
<text x="89.2" y="76.7">IO13</text>
<text x="118.6" y="76.7">IO15</text>
<text x="119.5" y="74.8">IO2</text>
<text x="119.5" y="72.9">IO0</text>
<text x="124.8" y="77.6">22</text>
<text x="124.8" y="75.7">23</text>
<text x="124.8" y="73.9">24</text>
<text x="124.8" y="72">25</text>
<text x="84.8" y="79.5">18</text>
<text x="84.8" y="81.3">19</text>
<text x="89.2" y="78.5">SD2</text>
<text x="89.2" y="80.4">SD3</text>
<text x="89.2" y="82.3">CMD</text>
<text x="118.8" y="82.3">CLK</text>
<text x="119.1" y="80.4">SD0</text>
<text x="119.1" y="78.5">SD1</text>
<text x="124.8" y="81.3">20</text>
<text x="124.8" y="79.5">21</text>
<text x="53.9" y="109.3">1</text>
<text x="53.9" y="111.1">3</text>
<text x="53.9" y="113">5</text>
<text x="65.2" y="113">6</text>
<text x="65.2" y="111.1">4</text>
<text x="65.2" y="109.3">2</text>
<text x="115.4" y="113">6</text>
<text x="115.4" y="111.1">4</text>
<text x="115.4" y="109.3">2</text>
<text x="126.7" y="109.3">1</text>
<text x="126.7" y="111.1">3</text>
<text x="126.7" y="113">5</text>
<text x="53.1" y="118.6">11</text>
<text x="53.9" y="114.9">7</text>
<text x="53.9" y="116.7">9</text>
<text x="65.2" y="116.7">10</text>
<text x="65.2" y="114.9">8</text>
<text x="65.2" y="118.6">12</text>
<text x="114.6" y="116.7">10</text>
<text x="114.6" y="118.6">12</text>
<text x="115.4" y="114.9">8</text>
<text x="126.7" y="114.9">7</text>
<text x="126.7" y="116.7">9</text>
<text x="126.7" y="118.6">11</text>
<text x="53.1" y="120.5">13</text>
<text x="53.1" y="122.3">15</text>
<text x="53.1" y="124.2">17</text>
<text x="65.2" y="120.5">14</text>
<text x="65.2" y="122.3">16</text>
<text x="65.2" y="124.2">18</text>
<text x="114.6" y="120.5">14</text>
<text x="114.6" y="122.3">16</text>
<text x="114.6" y="124.2">18</text>
<text x="126.7" y="120.5">13</text>
<text x="126.7" y="122.3">15</text>
<text x="126.7" y="124.2">17</text>
<text x="115.4" y="146.6">3</text>
<text x="119" y="147.5">IN</text>
<text x="128" y="147.5">OUT</text>
<text x="128" y="149.4">OUT</text>
<text x="134.1" y="146.6">2</text>
<text x="134.1" y="148.4">4</text>
<text x="171.3" y="148.4">6</text>
<text x="171.3" y="146.6">4</text>
<text x="171.3" y="144.7">2</text>
<text x="182.6" y="144.7">1</text>
<text x="182.6" y="146.6">3</text>
<text x="182.6" y="148.4">5</text>
<text x="125.7" y="153.1" transform="rotate(-90 125.7 153.1)">GND</text>
<text x="171.3" y="150.3">8</text>
<text x="182.6" y="150.3">7</text>
<text x="124.8" y="156.7" transform="rotate(-90 124.8 156.7)">1</text>
<text x="204.4" y="195.9">Title</text>
<text x="204.4" y="199.7">Size:</text>
<text x="204.4" y="202.5">Date: 2017/9/8</text>
<text x="217.4" y="199.7">Author:</text>
<text x="220.2" y="202.5">Time: 9:58:09</text>
<text x="234.2" y="199.7">Revision:</text>
<text x="234.2" y="202.5">Sheet*</text>
<text x="240.5" y="202.5">of *</text>
<text x="204.4" y="204.3">Note:</text>
</g>
</svg>
